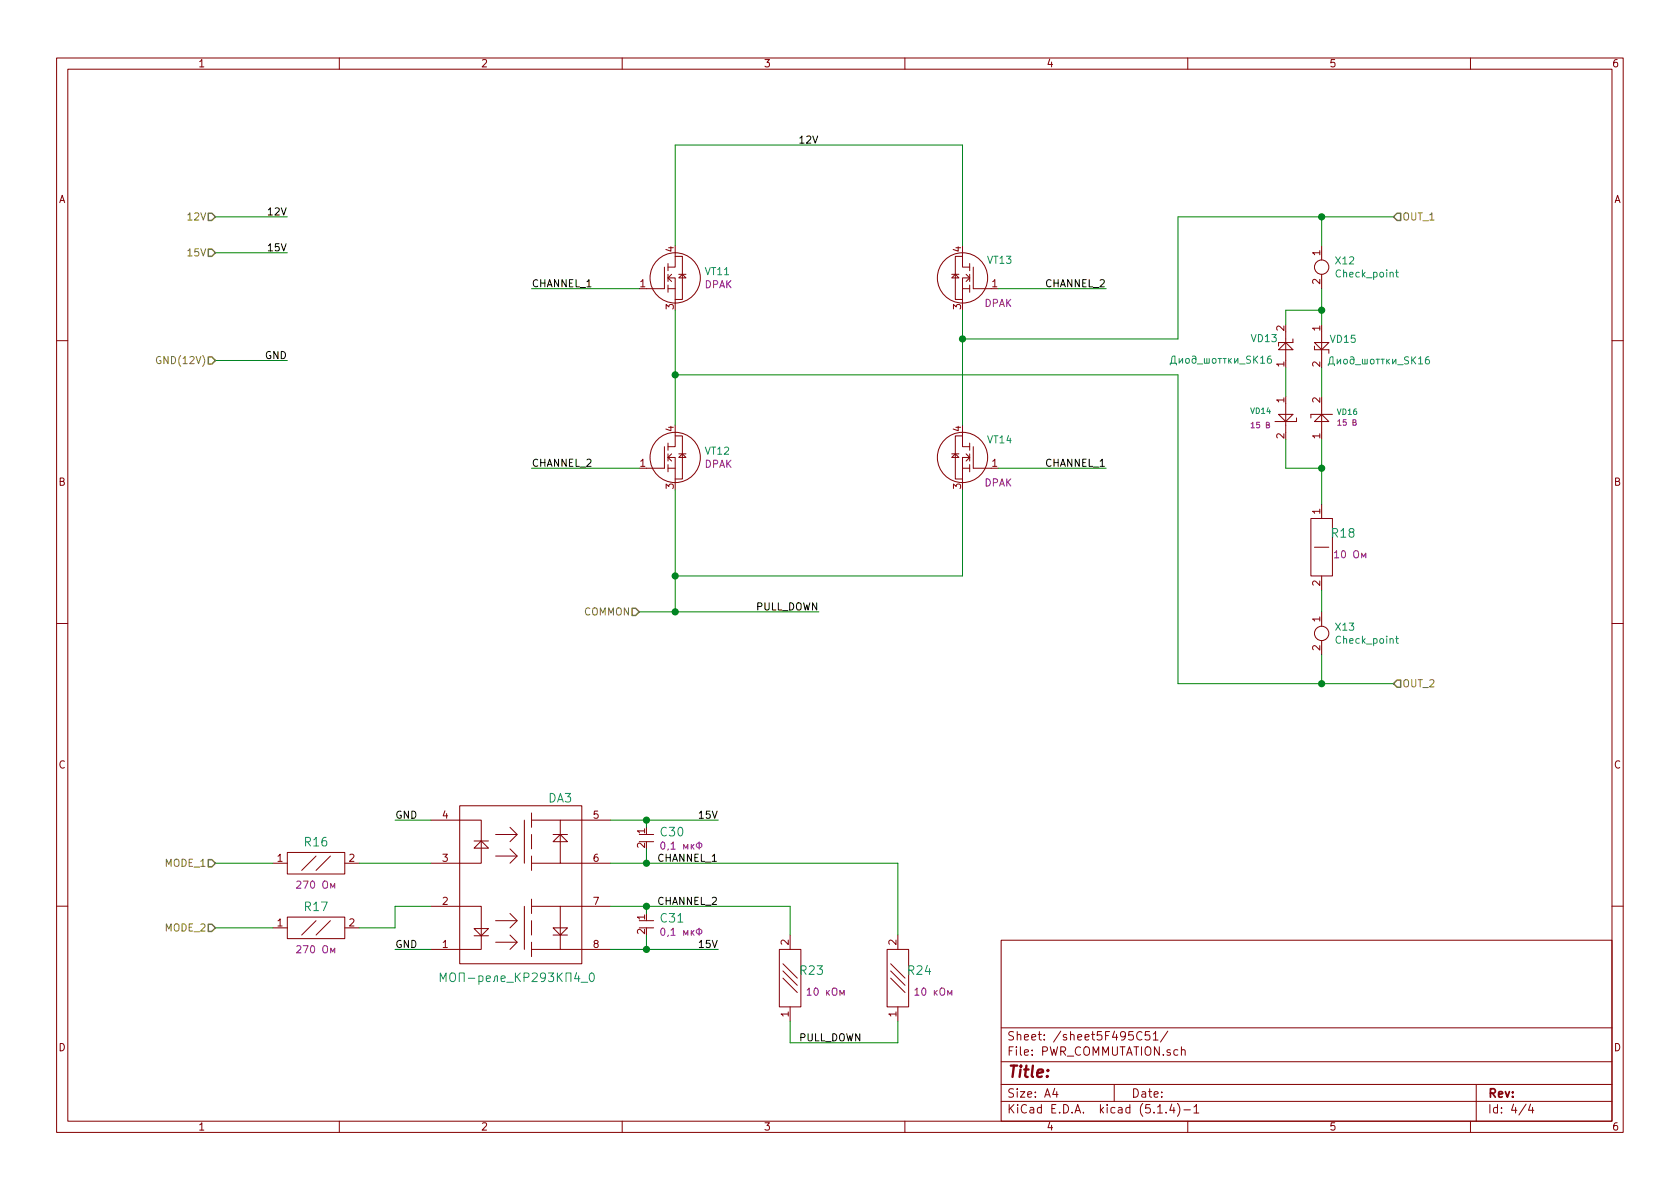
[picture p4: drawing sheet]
<svg xmlns="http://www.w3.org/2000/svg" width="297mm" height="210mm" viewBox="0 0 297 210" stroke-linecap="round" stroke-linejoin="round" font-family="sans-serif">
<g fill="none" stroke="#840000" stroke-width=".18">
<path d="M10 10.3h277v189.9h-277zM12 12.2h273v186.1h-273zM60 10.3v1.9M110 10.3v1.9M160 10.3v1.9M210 10.3v1.9M260 10.3v1.9M117.5 47.2v3.8h-3.2M118.1 49.1h1.3v4.5M118.1 46.6v1.3M118.1 48.5v1.3M118.1 50.4v1.3"/>
<path d="M118.1 51h1.3M118.1 49.1l.6 .7M118.7 48.5l-.6 .6M119.4 44.7v2.5h-1.3M119.4 45.3h1.2v7.7h-1.2M120 49.1l.6-.6 .7 .6zM120 48.5h1.3M168.3 48.5h1.2M168.9 48.5l.6 .6h-1.2zM170.2 44.7v2.5h1.2M170.2 45.3h-1.3v7.7h1.3M170.2 51h1.2"/>
<path d="M170.8 48.5l.6 .6M171.4 49.1h-1.2v4.5M171.4 46.6v1.3M171.4 48.5v1.3M171.4 50.4v1.3M171.4 49.1l-.6 .7M172.1 47.2v3.8h3.2M227.3 58.7v5M228.6 59.9v.7h-2.5v.6M233.7 43.4v2.6M233.7 48.5v2.5M233.7 58.7v5"/>
<path d="M10 60.2h2M117.5 79v3.8h-3.2M118.1 78.4v1.2M119.4 76.4v2.6h-1.3M119.4 77.1h1.2v7.6h-1.2M170.2 76.4v2.6h1.2M170.2 77.1h-1.3v7.6h1.3M171.4 78.4v1.2M172.1 79v3.8h3.2M226.1 73.3h2.5l-1.3 1.2zM226.1 61.8l1.2-1.2 1.3 1.2zM227.3 71.4v5"/>
<path d="M229.2 73.9v.6h-3.8M232.4 74.5l1.3-1.2 1.2 1.2zM232.4 60.6h2.5l-1.2 1.2zM232.4 61.2v.6h2.5v.7M233.7 71.4v5M235.6 73.3h-3.8v.6M285 60.2h2M118.1 80.9h1.3v4.4M118.1 82.8h1.3M118.1 80.3v1.2M118.1 82.2v1.2M118.1 80.9l.6 .6"/>
<path d="M118.7 80.3l-.6 .6M120 80.3h1.3M120.6 80.3l.7 .6h-1.3zM168.3 80.3h1.2M168.9 80.3l.6 .6h-1.2zM170.2 82.8h1.2M170.8 80.3l.6 .6M171.4 80.9h-1.2v4.4M171.4 80.3v1.2M171.4 82.2v1.2M171.4 80.9l-.6 .6M231.8 91.7h3.8v10.1h-3.8z"/>
<path d="M232.4 96.8h2.5M233.7 89.1v2.6M10 110.3h2M233.7 101.8v2.6M233.7 108.2v2.5M233.7 113.3v2.5M285 110.3h2M48.3 152.6h2.5M50.8 150.7h10.2v3.9h-10.2zM55.9 151.4l-2.6 2.5M58.4 151.4l-2.5 2.5M61 152.6h2.5"/>
<path d="M76.2 145h8.9v7.6h-8.9M81.3 142.5h21.6v27.9h-21.6zM83.8 148.7h1.3l-1.3 1.3h2.6l-1.3-1.3h1.3M87.6 147.6h3.8M87.6 151.4h3.8M90.2 146.3l1.2 1.3-1.2 1.2M90.2 150.1l1.2 1.3-1.2 1.2M92.7 145v7.6M94 152.6h5.1M94 143.8v2.5M94 147.6v2.5M94 151.4v2.5"/>
<path d="M94 159v2.5M94 145h5.1M97.8 147.6h1.3l-1.3 1.2h2.5l-1.2-1.2h1.2M107.9 145h-8.8v7.6h8.8M113 147.6h2.6M113 148.8h2.6M10 160.2h2M48.3 164.1h2.5M50.8 162.2h10.2v3.8h-10.2zM55.9 162.8l-2.6 2.5M58.4 162.8l-2.5 2.5M61 164.1h2.5"/>
<path d="M76.2 160.3h8.9v7.6h-8.9M83.8 165.5h1.3l-1.3-1.3h2.6l-1.3 1.3h1.3M87.6 162.8h3.8M87.6 166.6h3.8M90.2 161.5l1.2 1.3-1.2 1.3M90.2 165.3l1.2 1.3-1.2 1.3M92.7 160.3v7.6M94 162.8v2.5M94 166.6v2.6M94 160.3h5.1M94 167.9h5.1M97.8 165.3h1.3l-1.3-1.2h2.5l-1.2 1.2h1.2"/>
<path d="M107.9 160.3h-8.8v7.6h8.8M113 162.8h2.6M113 164.1h2.6M137.8 167.9h3.8v10.1h-3.8zM138.4 173l2.6 2.5M138.4 171.7l2.6 2.5M138.4 170.4l2.6 2.6M139.7 165.3v2.6M139.7 178v2.6M156.8 167.9h3.9v10.1h-3.9zM157.5 173l2.5 2.5M157.5 171.7l2.5 2.5"/>
<path d="M157.5 170.4l2.5 2.6M158.7 165.3v2.6M158.7 178v2.6M177 166.3h108v32h-108zM285 160.2h2M60 198.3v1.9M110 198.3v1.9M160 198.3v1.9M177 194.8h108M177 191.8h108M177 187.8h108M177 181.8h108"/>
<path d="M186.5 192.5l-.4 1h1M186.8 193v1M197 191.8v3M201.9 182.6a.7 .7 0 0 0-.9 .2 .7 .7 0 0 0 .1 .9 .55 .55 0 0 0 .8 .1M203.3 182.4h-.8v.7l.2-.1 .5 .1 .1 .2v.5l-.3 .1-.5-.1M203.9 182.8l.4-.4v1.5M203.9 183.9h.8M204.7 196.8h.8M206.2 196.7v.1M206.5 182.3l-1.3 2M207.2 195.2l-.4 1.1h.9M207.5 195.8v1"/>
<path d="M208.2 195.1a1.71 1.71 0 0 1 0 2.3M208.9 185.7h.1a.37 .37 0 0 1 .5 .1v.8M208.9 185.1v1.5M209.3 196.3h1.2M210 198.3v1.9M211.1 195.8l.4-.5v1.5M211.1 196.8h.9M260 198.3v1.9M261 191.8v6.5M269.8 195.2l-1.2 2M270.6 195.2l-.3 1.1h.9M271 195.8v1"/>
<circle cx="119.4" cy="49.1" r="4.4"/>
<circle cx="170.2" cy="49.1" r="4.4"/>
<circle cx="233.7" cy="47.2" r="1.27"/>
<circle cx="119.4" cy="80.9" r="4.4"/>
<circle cx="170.2" cy="80.9" r="4.4"/>
<circle cx="233.7" cy="112" r="1.27"/>
</g>
<g fill="none" stroke="#840084" stroke-width=".18">
<path d="M221.2 74.9l.3-.2v1M221.2 75.7h.6M222.7 74.7h-.5v.5l.4-.1 .1 .4-.2 .2-.3-.1M223.9 75.2l.4-.1 .1-.3-.5-.1v1h.4l.2-.4-.3-.1M236.5 74.5l.3-.3v1M236.5 75.2h.6M238 74.2h-.5v.5l.4-.1 .1 .4-.2 .2-.3-.1M239.2 74.7l.4-.1 .1-.3-.5-.1v1h.4l.2-.3-.3-.2M236 97.7l.3-.3v1.2M236 98.6h.7M237.3 97.5l.2-.1a.69 .69 0 0 1 .4 .6 .69 .69 0 0 1-.4 .6l-.2-.1-.1-.3zM239.4 97.6l.2-.2a.45 .45 0 0 1 .6 .4v.4l-.2 .4h-.5a1 1 0 0 1-.1-1z"/>
<path d="M240.7 98.6v-.8l.4 .7 .4-.7v.8M52.5 155.9l.5-.1 .2 .4-.8 .9h.8M57.3 155.9l.1-.1a.44 .44 0 0 1 .5 .4v.7l-.3 .2-.3-.1a.93 .93 0 0 1 0-1.1zM58.5 157.1v-.9l.3 .7 .4-.7v.9M117 149l.1-.1a.69 .69 0 0 1 .5 .6 .69 .69 0 0 1-.5 .7l-.2-.3-.1-.2zM118.2 150.1l-.2 .2M122.2 149.3v.9M122.4 149.7l.3 .5M122.7 149.3l-.5 .5M123.6 148.9v1.3M52.5 167.4l.5-.2 .2 .4-.8 .9h.8M57.3 167.3l.1-.1a.44 .44 0 0 1 .5 .5v.6l-.3 .2-.3-.1a.93 .93 0 0 1 0-1.1z"/>
<path d="M58.5 168.5v-.8l.3 .6 .4-.6v.8M117 164.3l.1-.2a.69 .69 0 0 1 .5 .7 .69 .69 0 0 1-.5 .6l-.2-.2-.1-.3zM118.2 165.3l-.2 .3M122.2 164.6v.8M122.4 164.9l.3 .5M122.7 164.6l-.5 .4M123.6 164.1v1.3M142.7 175.1l.4-.4v1.3M142.7 176h.7M144 174.8l.2-.1a.67 .67 0 0 1 .5 .7 .67 .67 0 0 1-.5 .6l-.3-.5zM147.2 174.9l.1-.1a.42 .42 0 0 1 .6 .1 .88 .88 0 0 1-.2 1.1l-.4-.1a1.07 1.07 0 0 1-.1-1zM148.5 176v-.8l.4 .6 .4-.6v.8"/>
<path d="M161.8 175.1l.3-.4v1.3M161.8 176h.7M163.1 174.8l.2-.1a.67 .67 0 0 1 .4 .7 .67 .67 0 0 1-.4 .6l-.3-.5zM166.2 174.9l.2-.1a.42 .42 0 0 1 .6 .1 .88 .88 0 0 1-.3 1.1l-.3-.1a1.07 1.07 0 0 1-.2-1zM167.6 176v-.8l.3 .6 .4-.6v.8"/>
<circle cx="123.6" cy="149.5" r=".47"/>
<circle cx="123.6" cy="164.8" r=".47"/>
</g>
<g fill="none" stroke="#008484" stroke-width=".18">
<path d="M246.8 48.2h.4M246.9 47.7v1.1l.3 .2M206.9 64.5v-.3h1.1v.3M207.1 64.2l.1-1 .2-.2h.3v1.2M208.5 63.4v.8l.6-.8v.8M209.7 63.5l.2-.1h.3l.1 .2-.1 .6h-.3l-.2-.1zM210.8 63h.4l.3 .2v.8l-.3 .2h-.3l-.1-.2 .1-.6h.4l.2 .1M211.7 64.4h.9M219.2 64.4h.9M221.1 63h-.5l-.2 .1v.3l.6 .3 .1 .3-.2 .2h-.5M221.7 63v1.2M221.8 63.5l.6 .7"/>
<path d="M222.4 63l-.7 .7M222.9 63.3l.3-.3v1.2M222.9 64.2h.7M224.7 63h-.4a.81 .81 0 0 0 0 1.2h.4l.1-.5-.2-.3h-.3l-.2 .3M234.8 64.7v-.3h1.1v.3M235 64.4l.2-1.1 .2-.2h.3v1.3M236.4 63.5v.9l.6-.9v.9M237.6 63.6l.2-.1 .3 .1 .1 .1-.1 .6-.3 .1-.2-.2zM238.8 63.2l.3-.1 .3 .2v.8l-.3 .3-.3-.1-.1-.2 .1-.5 .4-.1 .2 .1M239.6 64.5h1M247.1 64.5h1M249 63.2l-.4-.1-.2 .1v.4l.5 .2 .1 .3-.2 .3-.5-.1"/>
<path d="M249.6 63.1v1.3M249.8 63.6l.5 .8M250.3 63.1l-.7 .7M250.8 63.4l.4-.3v1.3M250.8 64.4h.7M252.6 63.1l-.3 .1a.81 .81 0 0 0 0 1.2l.3-.1 .2-.5-.3-.2h-.2l-.3 .2M246.8 112.9h.4M246.9 112.5v1.1l.3 .2M77.9 173.6v-1.5l.5 1 .5-1v1.5M79.6 172.3l.3-.2a.53 .53 0 0 1 .6 .5v.5a.51 .51 0 0 1-.7 .4 1.14 1.14 0 0 1-.2-1.2zM81.2 173.6v-1.5h.9v1.5M82.8 173h1.1"/>
<path d="M84.7 172.6h.4l.2 .1v.7a.48 .48 0 0 1-.6 .1M84.7 172.6v1.5M86 173.1l.7-.2-.1-.3h-.4l-.2 .2 .1 .7h.5M97 172.1h.9l-.5 .5 .4 .2v.6l-.2 .2h-.4l-.2-.2M98.6 172.1v1.5M98.8 172.7l.6 .9M99.4 172.1l-.8 .8M100.1 173.6v-1.5h.8v1.5M102 172l-.4 1.1h.9M102.3 172.6v1M102.7 173.7h1.2M104.3 172.2l.3-.1a.82 .82 0 0 1 .6 .6 .82 .82 0 0 1-.3 .8l-.2 .1a.84 .84 0 0 1-.4-1.4z"/>
</g>
<g fill="none" stroke="#008400" stroke-width=".18">
<path d="M38.1 38.3h12.7M233.7 38.3v5.1M246.4 38.3h-38.1v21.6h-38.1M38.1 44.7h12.7M94 51h19M119.4 43.4v-17.8h50.8v17.8M119.4 54.9v20.3M170.2 54.9v20.3M176.5 51h19.1M233.7 51v6.4M233.7 54.9h-6.4v2.5M38.1 63.7h12.7"/>
<path d="M119.4 66.3h88.9v54.6h38.1M227.3 65v5.1M227.3 77.7v5.1h6.4M233.7 65v5.1M233.7 77.7v11.4M94 82.8h19M119.4 86.6v21.6M170.2 86.6v15.2h-50.8M176.5 82.8h19.1M113 108.2h31.8M233.7 104.4v3.8M233.7 115.8v5.1"/>
<path d="M38.1 152.6h10.2M63.5 152.6h12.7M69.8 145h6.4M107.9 152.6h50.8v12.7M107.9 145h19.1M114.3 145v1.3M114.3 150.1v2.5M38.1 164.1h10.2M69.8 167.9h6.4M76.2 160.3h-6.4v3.8h-6.3M107.9 160.3h31.8v5M107.9 167.9h19.1"/>
<path d="M114.3 160.3v1.2M114.3 165.3v2.6M139.7 180.6v3.8h19v-3.8"/>
</g>
<path d="M36.8 37.7h.7l.6 .6-.6 .7h-.7zM247 37.7h.6v1.3h-.6l-.6-.7zM36.8 44.1h.7l.6 .6-.6 .6h-.7zM36.8 63.1h.7l.6 .6-.6 .7h-.7zM111.8 107.6h.6l.6 .6-.6 .6h-.6zM247 120.3h.6v1.2h-.6l-.6-.6zM36.8 152h.7l.6 .6-.6 .7h-.7zM36.8 163.4h.7l.6 .7-.6 .6h-.7z" fill="none" stroke="#848400" stroke-width=".25"/>
<path d="M28.4 63.1a.59 .59 0 0 0-.7 .6 .59 .59 0 0 0 .7 .6v-.5h-.2" fill="none" stroke="#848400" stroke-width=".18"/>
<g fill="#008400" stroke="#008400" stroke-width=".25">
<circle cx="114.3" cy="145" r=".51"/>
<circle cx="114.3" cy="152.6" r=".51"/>
<circle cx="170.2" cy="59.9" r=".51"/>
<circle cx="114.3" cy="160.3" r=".51"/>
<circle cx="233.7" cy="38.3" r=".51"/>
<circle cx="114.3" cy="167.9" r=".51"/>
<circle cx="119.4" cy="101.8" r=".51"/>
<circle cx="233.7" cy="54.9" r=".51"/>
<circle cx="119.4" cy="66.3" r=".51"/>
<circle cx="119.4" cy="108.2" r=".51"/>
<circle cx="233.7" cy="82.8" r=".51"/>
<circle cx="233.7" cy="120.9" r=".51"/>
</g>
<text font-size="2.8" fill="#840000" x="178" y="190.5">Title:</text>
<g font-size="2.1" fill="#008484">
<text x="235.6" y="95.1">R18</text>
<text x="97" y="141.9">DA3</text>
<text x="53.9" y="149.7">R16</text>
<text x="116.9" y="147.9">C30</text>
<text x="53.9" y="161.1">R17</text>
<text x="116.9" y="163.1">C31</text>
<text x="87" y="173.7">-_2934_0</text>
<text x="141.6" y="172.4">R23</text>
<text x="160.6" y="172.4">R24</text>
</g>
<g font-size="2.1" fill="#840000">
<text x="178" y="184">Sheet: /sheet5F495C51/</text>
<text x="178" y="186.7">File: PWR_COMMUTATION.sch</text>
<text x="178" y="196.9">KiCad E.D.A. kicad (5.1.4)-1</text>
<text x="178" y="194.1">Size: A4</text>
<text x="200" y="194.1">Date:</text>
<text x="263" y="194.1">Rev:</text>
<text x="263" y="196.9">Id: 4/4</text>
</g>
<g font-size="1.8" fill="#840000">
<text x="35" y="11.9">1</text>
<text x="85" y="11.9">2</text>
<text x="135" y="11.9">3</text>
<text x="185" y="11.9">4</text>
<text x="235" y="11.9">5</text>
<text x="285" y="11.9">6</text>
<text x="10.4" y="35.9">A</text>
<text x="285.4" y="35.9">A</text>
<text x="119.1" y="44.5" transform="rotate(-90 119.1 44.5)">4</text>
<text x="169.9" y="44.5" transform="rotate(-90 169.9 44.5)">4</text>
<text x="233.4" y="45.2" transform="rotate(-90 233.4 45.2)">1</text>
<text x="113.2" y="50.8">1</text>
<text x="175.4" y="50.8">1</text>
<text x="233.4" y="50.3" transform="rotate(-90 233.4 50.3)">2</text>
<text x="119.1" y="54.7" transform="rotate(-90 119.1 54.7)">3</text>
<text x="169.9" y="54.7" transform="rotate(-90 169.9 54.7)">3</text>
<text x="227.1" y="58.5" transform="rotate(-90 227.1 58.5)">2</text>
<text x="233.4" y="58.5" transform="rotate(-90 233.4 58.5)">1</text>
<text x="227.1" y="64.9" transform="rotate(-90 227.1 64.9)">1</text>
<text x="233.4" y="64.9" transform="rotate(-90 233.4 64.9)">2</text>
<text x="227.1" y="71.2" transform="rotate(-90 227.1 71.2)">1</text>
<text x="233.4" y="71.2" transform="rotate(-90 233.4 71.2)">2</text>
<text x="119.1" y="76.3" transform="rotate(-90 119.1 76.3)">4</text>
<text x="169.9" y="76.3" transform="rotate(-90 169.9 76.3)">4</text>
<text x="227.1" y="77.6" transform="rotate(-90 227.1 77.6)">2</text>
<text x="233.4" y="77.6" transform="rotate(-90 233.4 77.6)">1</text>
<text x="113.2" y="82.5">1</text>
<text x="175.4" y="82.5">1</text>
<text x="10.4" y="85.9">B</text>
<text x="119.1" y="86.5" transform="rotate(-90 119.1 86.5)">3</text>
<text x="169.9" y="86.5" transform="rotate(-90 169.9 86.5)">3</text>
<text x="285.4" y="85.9">B</text>
<text x="233.4" y="90.9" transform="rotate(-90 233.4 90.9)">1</text>
<text x="233.4" y="103.6" transform="rotate(-90 233.4 103.6)">2</text>
<text x="233.4" y="110" transform="rotate(-90 233.4 110)">1</text>
<text x="233.4" y="115" transform="rotate(-90 233.4 115)">2</text>
<text x="10.4" y="135.9">C</text>
<text x="285.4" y="135.9">C</text>
<text x="78.3" y="144.8">4</text>
<text x="104.9" y="144.8">5</text>
<text x="114" y="150" transform="rotate(-90 114 150)">2</text>
<text x="114" y="147.4" transform="rotate(-90 114 147.4)">1</text>
<text x="49" y="152.4">1</text>
<text x="61.7" y="152.4">2</text>
<text x="78.3" y="152.4">3</text>
<text x="104.9" y="152.4">6</text>
<text x="78.3" y="160">2</text>
<text x="104.9" y="160">7</text>
<text x="49" y="163.8">1</text>
<text x="61.7" y="163.8">2</text>
<text x="78.3" y="167.6">1</text>
<text x="104.9" y="167.6">8</text>
<text x="114" y="165.2" transform="rotate(-90 114 165.2)">2</text>
<text x="114" y="162.7" transform="rotate(-90 114 162.7)">1</text>
<text x="139.4" y="167.1" transform="rotate(-90 139.4 167.1)">2</text>
<text x="158.5" y="167.1" transform="rotate(-90 158.5 167.1)">2</text>
<text x="139.4" y="179.8" transform="rotate(-90 139.4 179.8)">1</text>
<text x="158.5" y="179.8" transform="rotate(-90 158.5 179.8)">1</text>
<text x="10.4" y="185.9">D</text>
<text x="285.4" y="185.9">D</text>
<text x="35" y="199.9">1</text>
<text x="85" y="199.9">2</text>
<text x="135" y="199.9">3</text>
<text x="185" y="199.9">4</text>
<text x="235" y="199.9">5</text>
<text x="285" y="199.9">6</text>
</g>
<g font-size="1.8">
<text x="141.6" y="25.4">12V</text>
<text x="47.7" y="38.1">12V</text>
<text x="47.7" y="44.4">15V</text>
<text x="94" y="50.8">CHANNEL_1</text>
<text x="185" y="50.8">CHANNEL_2</text>
<text x="46.9" y="63.5">GND</text>
<text x="94" y="82.5">CHANNEL_2</text>
<text x="185" y="82.5">CHANNEL_1</text>
<text x="133.6" y="107.9">PULL_DOWN</text>
<text x="69.8" y="144.8">GND</text>
<text x="123.9" y="144.8">15V</text>
<text x="116.4" y="152.4">CHANNEL_1</text>
<text x="116.4" y="160">CHANNEL_2</text>
<text x="69.8" y="167.6">GND</text>
<text x="123.9" y="167.6">15V</text>
<text x="141.2" y="184.1">PULL_DOWN</text>
</g>
<g font-size="1.8" fill="#848400">
<text x="33.4" y="39">12V</text>
<text x="247.9" y="39">OUT_1</text>
<text x="33.4" y="45.3">15V</text>
<text x="28.3" y="64.4">GND(12V)</text>
<text x="103.3" y="108.8">COMMON</text>
<text x="247.9" y="121.5">OUT_2</text>
<text x="29.3" y="153.3">MODE_1</text>
<text x="29.3" y="164.7">MODE_2</text>
</g>
<g font-size="1.8" fill="#008484">
<text x="174.7" y="46.7">VT13</text>
<text x="236.2" y="46.8">X12</text>
<text x="124.7" y="48.7">VT11</text>
<text x="236.4" y="49.1">Check_point</text>
<text x="212.7" y="64.3">__SK16</text>
<text x="221.3" y="60.5">VD13</text>
<text x="235.3" y="60.6">VD15</text>
<text x="240.6" y="64.4">__SK16</text>
<text x="124.7" y="80.4">VT12</text>
<text x="174.7" y="78.4">VT14</text>
<text x="236.2" y="111.5">X13</text>
<text x="236.4" y="113.8">Check_point</text>
</g>
<g font-size="1.8" fill="#840084">
<text x="124.6" y="51">DPAK</text>
<text x="174" y="54.3">DPAK</text>
<text x="124.6" y="82.7">DPAK</text>
<text x="174" y="86">DPAK</text>
<text x="119" y="150.2">0,1</text>
<text x="54.2" y="157.1">270</text>
<text x="119" y="165.5">0,1</text>
<text x="54.2" y="168.6">270</text>
<text x="144.8" y="176.1">10</text>
<text x="163.9" y="176.1">10</text>
</g>
<g font-size="1.4" fill="#008484">
<text x="221.2" y="73.2">VD14</text>
<text x="236.5" y="73.3">VD16</text>
</g>
</svg>
